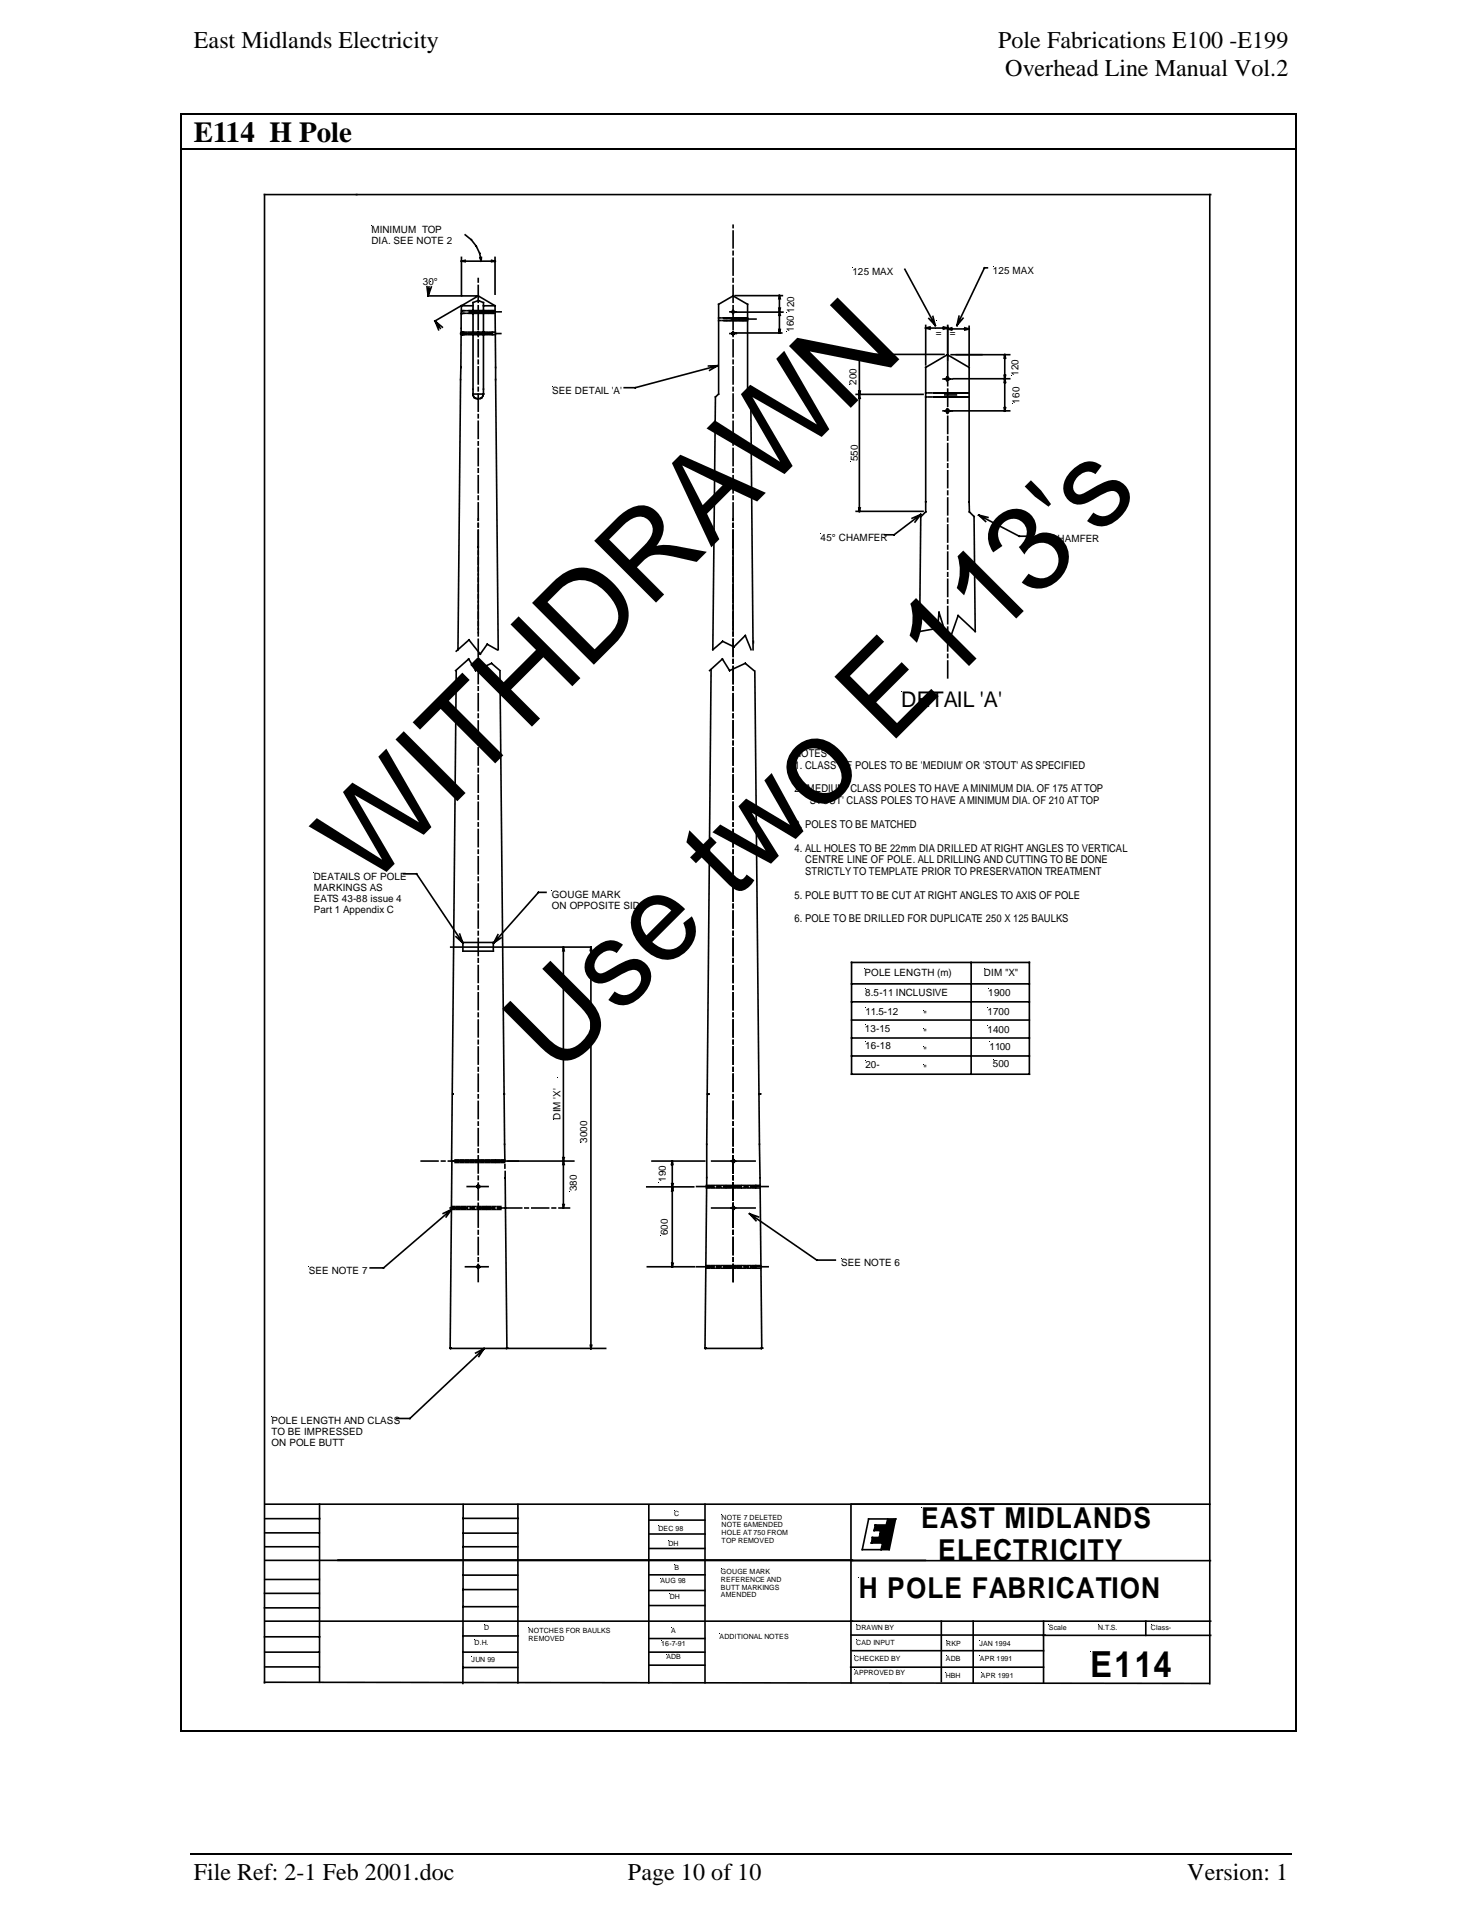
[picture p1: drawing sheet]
<svg xmlns="http://www.w3.org/2000/svg" width="216mm" height="279mm" viewBox="0 0 216 279" stroke-linecap="round" stroke-linejoin="round" font-family="sans-serif">
<path d="M27.8 271.1h161.1" fill="none" stroke="#000" stroke-width=".25"/>
<path d="M26.3 16.6h.2v.2h-.2zM189.4 16.6h.1v.2h-.1zM26.3 21.8h.2v.1h-.2zM189.4 21.8h.1v.1h-.1zM26.3 252.9h.2v.2h-.2zM189.4 252.9h.1v.2h-.1z" fill="#000"/>
<path d="M26.4 16.8v5M26.5 16.7h162.9M189.5 16.8v5M26.4 21.9v231M26.5 21.8h162.9M189.5 21.9v231M26.5 253h162.9" fill="none" stroke="#000" stroke-width=".17"/>
<g fill="none" stroke="#000" stroke-width=".24">
<path d="M67.5 37.6v5.5M67.5 38.2l.5 .1M68 38.1l-.5 .1h4.9l-.5-.1M68 34.3a5.1 5.1 0 0 1 2.3 3.9M70.2 37.7l.1 .5M70.4 37.6l-.1 .6M72.4 37.6v5.4M72.4 38.2l-.5 .1M107.2 32.9v.4M107.2 33.8v2.4M107.2 36.7v.6M107.2 37.8v2.4"/>
<path d="M132.3 39.4l4.4 8.2M144.3 39.2h-.4l-4 8.4M176.8 28.4v217.8M177 28.4h-138.3v217.6M62.4 41.9l.2 1.4M62.5 43.3h5M62.7 42l-.1 1.3M63 42l-.4 1.3M63.6 46.9l.8 1.1M63.6 46.9l1.1 .9M63.6 46.9l.5 1.3M67.3 48.8h4.7"/>
<path d="M67.4 44.7l-3.8 2.2M67.5 44.7l-.6 50.3M67.5 44.7h1.6M67.5 45.4h.1M67.5 48.9h.1M67.5 48.6h.1M67.5 43.3h2.4M67.5 45.8h.1M67.7 45.4h.4M67.7 45.8h.4M67.7 48.9h.6M67.7 48.6h.6"/>
<path d="M68.4 45.4h1.4M68.4 45.8h1.4M68.5 48.9h.5M68.5 48.6h.5M69.1 57.6v-13.4l.8-.3 .8 .3v13.4M69.1 57.6a.77 .77 0 0 0 .8 .7 .77 .77 0 0 0 .8-.7M69.1 57.6h1.6M69.3 48.9h.5M69.3 48.6h.5M69.9 45.4h.7M69.9 45.8h.7M69.9 40.7v.5"/>
<path d="M69.9 41.7v2.5M69.9 44.7v.5M69.9 45.7v2.5M69.9 48.7v.5M69.9 49.7v2.5M69.9 52.7v.5M69.9 53.6v2.5M69.9 56.6v.6M69.9 57.6v2.5M69.9 43.3l2.5 1.4M69.9 48.5l.2 .3-.2 .2-.2-.2zM69.9 43.3l-2.4 1.4"/>
<path d="M70 48.9h.5M70 48.6h.5M70.6 45.4h1.5M70.6 45.8h1.5M70.7 44.7h1.7M70.8 48.9h.5M70.8 48.6h.5M70.8 45.6h2.5M71.5 48.9h.9M71.5 48.6h.9M72.2 45.4h.1M72.2 45.8h.1"/>
<path d="M72.4 44.7l.4 50.3M72.4 48.8h.8M104.9 53.5l-12 3.2h-1.7M104.9 53.5l-1.2 .6M104.9 53.5h-1.3M105 46.9h.4M105 46.5h.4M105.6 46.9h1.5M105.6 46.5h1.5M106.7 45.6h.9M106.7 48.8h.9M106.9 46.7h3.6"/>
<path d="M107.1 46.9h.7M107.1 46.5h.7M107.2 40.7v.5M107.2 41.7v2.5M107.2 44.7v.5M107.2 45.7v2.5M107.2 48.7v.5M107.2 49.7v2.5M107.2 52.7v.5M107.2 53.6v2.5M107.2 56.6v.6M107.2 57.6v2.5"/>
<path d="M107.2 48.5l.2 .3-.2 .2-.3-.2zM107.2 45.4l.2 .2-.2 .2-.3-.2zM107.5 43.2h6.9M107.5 48.7h6.8M107.5 45.6h6.9M107.9 46.9h1.4M107.9 46.5h1.4M113.8 43.7l.1-.5v5.5M113.8 48.2l.1 .5M113.8 46.1l.1-.5 .2 .5M113.8 45l.1 .6 .2-.6M113.9 43.2l.2 .5"/>
<path d="M114.1 48.2l-.2 .5M124.9 51.8h13.1M125.2 57.7h9.7M125.5 58.3l.1-.6 .1 .6M125.5 57.2l.1 .5 .1-.5M125.6 51.8v23l.1-.5M125.6 51.8l-.1 .5M125.6 51.8l.1 .5M135.3 53.7l3.2-1.8 3.2 1.8v19.7v1.4l.7 .7 .2 16.8-2.5-2.3-1.4 4-1.4-4.5-.3 2.4-2.6 .4 .2-16.7 .7-.8zM135.3 47.6v5.7M135.3 48h3.2M135.3 48l.6 .1"/>
<path d="M135.3 57.4h.1M135.3 58h.1M135.7 57.4h.5M135.7 58h.5M135.8 46.6l.9 1M135.9 47.8l-.6 .2M136.4 46.3l.3 1.3M136.5 57.4h.5M136.5 58h.5M137.2 57.4h.6M137.2 58h.6M137.9 55.4h1.3"/>
<path d="M137.9 47.8l.6 .2M137.9 57.4h.6M137.9 58h.6M138.1 57.7h1.7M138.5 55.1l.3 .3-.3 .3-.3-.3zM138.5 59.8l.3 .3-.3 .3-.3-.3zM138.5 47.6v5.1M138.5 52.9v2.5M138.5 55.9v.5M138.5 56.9v2.5M138.5 59.9v.5M138.5 48.1h3.2"/>
<path d="M138.5 48.1l.6 .2M138.5 48l-.6 .1M138.7 57.4h.5M138.7 58h.5M139 51.9h8.6M139.1 47.9l-.6 .2M139.4 55.4h8.2M139.4 57.4h.6M139.4 58h.6M140.2 46.2l-.3 1.4M140.2 57.4h.5M140.2 58h.5"/>
<path d="M140.8 46.5l-.9 1.1M140.9 57.4h.6M140.9 58h.6M141 47.9l.7 .2M141.7 47.7v5.8M141.7 48.1l-.7 .2M146.8 55.9l.1-.5 .1 .5M146.8 54.9l.1 .5 .1-.5M146.8 59.6l.1 .5M146.9 51.9l-.1 .5M146.9 51.9l.1 .5M146.9 51.9v8.2l.1-.5"/>
<path d="M69.9 60.6v.5M69.9 61.6v2.5M69.9 64.6v.5M69.9 65.6v2.5M69.9 68.5v.5M69.9 69.6v2.5M69.9 72.5v.5M69.9 73.5v2.6M69.9 76.5v.5M69.9 77.5v15.5M107.2 60.6v.5M107.2 61.6v2.5"/>
<path d="M107.2 64.6v.5M107.2 65.6v2.5M107.2 68.5v.5M107.2 69.6v2.5M107.2 72.5v.5M107.2 73.5v2.6M107.2 76.5v.5M107.2 77.5v15.5M125.2 74.8h9.7M125.5 74.3l.1 .5M134.6 75.2l-3.9 3h-1.4M134.6 75.2l-.9 1.1"/>
<path d="M134.6 75.2l-1.3 .6M137.9 60.1h9.7M138.5 60.9v2.5M138.5 63.8v.5M138.5 64.9v2.5M138.5 67.8v.5M138.5 68.8v2.5M138.5 71.8v.5M138.5 72.8v2.5M138.5 75.8v.5M138.5 76.8v2.4M138.5 79.8v.5"/>
<path d="M143.1 75.3l5.9 3.1h1M143.1 75.3l1.3 .3M143.1 75.3l1 .9M66.6 98l1.9-1.6 1 1.6 2.4-1 1.2 1M66.7 98.1l-.7 71.7M69.9 93.5v2.5M69.9 96.4v.5M69.9 97.5v2.4M72.7 95l-1.5-.8-1 1.4-1.6-2-1.9 1.6M73.1 98.1l.7 71.7M103.7 98l1.9-1.6 1.1 1.6 2.2-1 1.3 1M103.9 97.9l-.8 99.2"/>
<path d="M107.2 93.5v2.5M107.2 96.4v.5M107.2 97.5v2.4M109.8 95l-.9-2.1-1.6 1.7-1.7-.8-1.4 1.2 .4-37 .4-.4v-13.1l2.2-1.2 2.1 1.2v13.1l.4 .4 .4 37M110.1 93.8v.2M110.3 98.1l1.1 99M138.5 80.7v2.5M138.5 83.7v.5M138.5 84.7v2.5M138.5 87.7v.5M138.5 88.7v2.5M138.5 91.7v.5"/>
<path d="M138.5 92.7v2.5M138.5 95.7v.4M138.5 96.6v2.5M69.9 100.4v.5M69.9 101.4v2.5M69.9 104.4v.5M69.9 105.4v2.5M69.9 108.4v.5M69.9 109.3v2.5M69.9 112.4v.5M69.9 113.3v2.5M69.9 116.3v.5"/>
<path d="M69.9 117.3v2.5M107.2 100.4v.5M107.2 101.4v2.5M107.2 104.4v.5M107.2 105.4v2.5M107.2 108.4v.5M107.2 109.3v2.5M107.2 112.4v.5M107.2 113.3v2.5M107.2 116.3v.5M107.2 117.3v2.5M59 127.8h1.9l6.8 10.1"/>
<path d="M65.9 138.5h20.5M66.6 136.9l1.1 1M67.2 136.6l.5 1.3M67.7 137.8h4.4v1.3h-4.4zM69.9 120.3v.5M69.9 121.3v2.5M69.9 124.3v.5M69.9 125.3v2.5M69.9 128.2v.5M69.9 129.2v2.5M69.9 132.2v.5M69.9 133.2v2.5"/>
<path d="M69.9 136.2v.5M69.9 137.2v2.5M72.8 136.7l-.6 1.2M73.3 137.1l-1.1 .8M79.8 130.5h-1.1l-6.5 7.4M82.3 139l.1-.5 .1 .5M82.4 138.5v38.1M86.4 138.5v58.6M86.4 138.5l-.1 .5M86.4 138.5l.1 .5M107.2 120.3v.5M107.2 121.3v2.5"/>
<path d="M107.2 124.3v.5M107.2 125.3v2.5M107.2 128.2v.5M107.2 129.2v2.5M107.2 132.2v.5M107.2 133.2v2.5M107.2 136.2v.5M107.2 137.2v2.5M66.2 159.9v.1M69.9 140.2v.5M69.9 141.2v2.4M69.9 144.1v.6"/>
<path d="M69.9 145.2v2.4M69.9 148.1v.5M69.9 149.1v2.5M69.9 152.1v.5M69.9 153.1v2.5M69.9 156.1v.5M69.9 157.1v2.5M73.7 159.9v.1M103.4 159.9l.1 .1M103.5 159.9h.1M103.5 159.9l.1 .1M107.2 140.2v.5"/>
<path d="M107.2 141.2v2.4M107.2 144.1v.6M107.2 145.2v2.4M107.2 148.1v.5M107.2 149.1v2.5M107.2 152.1v.5M107.2 153.1v2.5M107.2 156.1v.5M107.2 157.1v2.5M111 159.9v.1M111.1 159.9h.1M111.1 159.9l-.2 .1"/>
<path d="M124.5 140.7h26v16.4h-26zM124.5 151.8h26M124.5 154.4h26M124.5 143.8h26M124.5 146.5h26M124.5 149.1h26M142 140.7v16.4M61.6 169.8h2.4M64.5 169.8h.5M65.5 169.8h7.6M65.8 176.6h2.5M66 176.4h.5"/>
<path d="M66 176.8h.5M66 176.8l-9.9 8.6h-2M66 176.8l-.8 1.1M66 176.8l-1.2 .6M66.1 169.8l-.3 27.3M66.5 169.6h.5M66.5 170h.5M66.8 176.4h.4M66.8 176.8h.4M67.3 169.6h.5M67.3 170h.5M67.5 176.4h.5"/>
<path d="M67.5 176.8h.5M68 169.6h.5M68 170h.5M68.3 176.4h.5M68.3 176.8h.5M68.3 173.5h3M68.8 169.6h.5M68.8 170h.5M68.8 176.6h.5M69 176.4h.5M69 176.8h.5M69.5 169.6h.5"/>
<path d="M69.5 170h.5M69.7 176.4h.5M69.7 176.8h.5M69.8 176.6h2.5M69.9 160.1v.4M69.9 161v2.5M69.9 164v.5M69.9 165v2.5M69.9 168v.5M69.9 169v2.5M69.9 172v.5M69.9 173v2.4"/>
<path d="M69.9 175.9v.5M69.9 177v2.4M69.9 179.9v.5M69.9 173.2l.3 .3-.3 .2-.2-.2zM70.3 169.6h.5M70.3 170h.5M70.5 176.4h.5M70.5 176.8h.5M71 169.6h.5M71 170h.5M71.2 176.4h.5M71.2 176.8h.5"/>
<path d="M71.8 169.6h.5M71.8 170h.5M72 176.4h.5M72 176.8h.5M72.5 169.6h.5M72.5 170h.5M72.7 176.4h.5M72.7 176.8h.5M72.7 176.6h3.6M73.3 169.6h.5M73.3 170h.5M73.3 169.8h10.6"/>
<path d="M73.8 170.3v.5M73.8 171.3l.3 25.8M76.7 176.6h.5M77.7 176.6h2.5M80.7 176.6h.5M81.7 176.6h1.5M82.3 176.1l.1 .5M82.3 169.2l.1 .6M82.4 169.8l-.1 .5M82.4 169.8l.1 .5M82.5 176.1l-.1 .5M82.5 169.2l-.1 .6"/>
<path d="M94.5 173.5h6.9M95.3 169.8h7.7M98.2 173.1l.1 .5 .1-.5M98.3 169.8v15.4l.1-.5M98.3 169.8l-.2 .5M98.3 169.8l.1 .5M98.3 173.6l-.1 .5M98.3 173.6l.1 .5M101.8 173.5h2.5M103.3 173.3h.5M103.3 173.7h.5M104 169.8h6.4"/>
<path d="M104 176.6h6.4M104 173.3h.5M104 173.7h.5M104.7 173.3h.6M104.7 173.7h.6M104.8 173.5h.5M105.5 173.3h.5M105.5 173.7h.5M105.8 173.5h2.5M106.2 173.3h.5M106.2 173.7h.5M107 173.3h.5"/>
<path d="M107 173.7h.5M107.2 160.1v.4M107.2 161v2.5M107.2 164v.5M107.2 165v2.5M107.2 168v.5M107.2 169v2.5M107.2 172v.5M107.2 173v2.4M107.2 175.9v.5M107.2 177v2.4M107.2 179.9v.5"/>
<path d="M107.2 176.4l.3 .2-.3 .3-.3-.3zM107.2 169.5l.3 .3-.3 .2-.3-.2zM107.8 173.3h.5M107.8 173.7h.5M108.5 173.3h.5M108.5 173.7h.5M108.8 173.5h.5M109.2 173.3h.5M109.2 173.7h.5M109.6 177.5l9.8 6.7h2.7M109.6 177.5l1.3 .4M109.6 177.5l.9 1"/>
<path d="M109.8 173.5h2.5M110 173.3h.5M110 173.7h.5M110.5 173.3h.6M110.5 173.7h.6M65.8 197.1h.1M65.8 197.1h22.7M68 185.2h3.3M69.9 180.9v2.5M69.9 183.9v.5M69.9 184.9v2.5M69.9 185l.3 .2-.3 .3-.2-.3z"/>
<path d="M70.8 197.2l-10.9 10.2h-1.9M70.8 197.2l-.8 1.1M70.8 197.2l-1.3 .6M74.1 197.1h.1M86.3 196.7l.1 .5 .1-.5M94.6 185.2h6.9M98.2 184.7l.1 .6M101.8 185.2h2.5M103.1 197.1h.1M103.1 197.1h8.3M103.3 185h.5M103.3 185.4h.5"/>
<path d="M104 185h.5M104 185.4h.5M104.7 185h.6M104.7 185.4h.6M104.8 185.2h.5M105.5 185h.5M105.5 185.4h.5M105.8 185.2h2.5M106.2 185h.5M106.2 185.4h.5M107 185h.5M107 185.4h.5"/>
<path d="M107.2 180.9v2.5M107.2 183.9v.5M107.2 184.9v2.5M107.8 185h.5M107.8 185.4h.5M108.5 185h.5M108.5 185.4h.5M108.8 185.2h.5M109.2 185h.5M109.2 185.4h.5M109.8 185.2h2.5M110 185h.5"/>
<path d="M110 185.4h.5M110.5 185h.7M110.5 185.4h.7M111.4 197.1h.1M38.7 219.9h138.1M46.7 219.9v26.1M67.7 220v26.1M75.7 220v26M103.1 219.9v26.1M124.4 219.9v26.1M38.7 235.1h8M38.7 239.3h8"/>
<path d="M38.7 233h8M38.7 230.9h8M38.7 224.1h8M38.7 222h8M38.7 228.1h96.6M38.7 237h138.3M38.7 226.1h7.9M67.7 239.2h8M67.7 234.9h8M67.7 230.3h8M67.7 232.4h7.9M67.7 226.1h8"/>
<path d="M67.7 222h8M67.7 224.2h8M94.8 220v26M94.8 232.5h8.2M94.8 230.3h8.3M94.9 234.7h8.1M94.9 226.4h8.1M94.9 224.3h8.2M94.9 239.6h8.1M94.9 222.2h8.1M124.4 239.1h28.4M124.5 228.2h52.4"/>
<path d="M127.4 225.6h1.6M128.5 224.8h-1l-.1 .8M129 225.6l-.2 1M129.6 223h-1.7l-.1 .8h.9l-.2 1M129.8 222.1l-.2 .8M130.9 222.1l-.9 4.5M131 222.1h-4l-1 4.5h3.9M137.6 237v8.8M142.3 237v9M152.5 239.1h24.5M152.5 237v9M167.5 237v2.1"/>
<path d="M38.7 246l138 .1M38.7 241.6h8M38.7 243.7h8M67.7 243.8h8M67.7 241.6h8M94.8 241.6h8.2M94.9 243.5h8.1M124.3 243.8h28.2M124.4 241.3h28.1"/>
</g>
<path d="M127.9 223h1.7l.2-.9 1.1-.1-.9 4.6h-1.2l.2-1h-1.6l.1-.8h1l.2-1h-.9z" fill-rule="evenodd" fill="#000"/>
<g font-size="17.8">
<text x="53.9" y="130" transform="rotate(-45 53.9 130)">WITHDRAWN</text>
<text x="81.5" y="157.5" transform="rotate(-45 81.5 157.5)">Use two E113's</text>
</g>
<text font-size="5.3" x="159.4" y="245.2">E114</text>
<g font-size="4.2">
<text x="28.3" y="20.8">E114 H Pole</text>
<text x="134.6" y="223.4">EAST MIDLANDS</text>
<text x="125.5" y="233.6">H POLE FABRICATION</text>
<text x="137.1" y="228">ELECTRICITY</text>
</g>
<g font-size="3.5">
<text x="28.3" y="7">East Midlands Electricity</text>
<text x="145.9" y="7">Pole Fabrications E100 -E199</text>
<text x="147" y="11.1">Overhead Line Manual Vol.2</text>
<text x="28.3" y="274.9">File Ref: 2-1 Feb 2001.doc</text>
<text x="91.8" y="274.9">Page 10 of 10</text>
<text x="173.6" y="274.9">Version: 1</text>
</g>
<text font-size="3.2" x="131.7" y="103.4">DETAIL 'A'</text>
<g font-size="1.6">
<text x="116.1" y="110.7">NOTES</text>
<text x="116.1" y="112.4">1. CLASS OF POLES TO BE 'MEDIUM' OR 'STOUT' AS SPECIFIED</text>
<text x="116.1" y="115.9">2. 'MEDIUM' CLASS POLES TO HAVE A MINIMUM DIA. OF 175 AT TOP</text>
<text x="118.1" y="117.6">'STOUT' CLASS POLES TO HAVE A MINIMUM DIA. OF 210 AT TOP</text>
<text x="116.1" y="121">3. POLES TO BE MATCHED</text>
<text x="116.1" y="124.5">4. ALL HOLES TO BE 22mm DIA DRILLED AT RIGHT ANGLES TO VERTICAL</text>
<text x="116.1" y="131.4">5. POLE BUTT TO BE CUT AT RIGHT ANGLES TO AXIS OF POLE</text>
<text x="117.7" y="126.2">CENTRE LINE OF POLE. ALL DRILLING AND CUTTING TO BE DONE</text>
<text x="117.7" y="127.9">STRICTLY TO TEMPLATE PRIOR TO PRESERVATION TREATMENT</text>
<text x="116.1" y="134.8">6. POLE TO BE DRILLED FOR DUPLICATE 250 X 125 BAULKS</text>
</g>
<g font-size="1.5">
<text x="54.3" y="34.1">MINIMUM TOP</text>
<text x="54.3" y="35.7">DIA. SEE NOTE 2</text>
<text x="61.8" y="41.7">30°</text>
<text x="124.6" y="40.2">125 MAX</text>
<text x="145.1" y="40">125 MAX</text>
<text x="116.1" y="45.7" transform="rotate(-90 116.1 45.7)">120</text>
<text x="116" y="48.5" transform="rotate(-90 116 48.5)">160</text>
<text x="136.8" y="49.1">=</text>
<text x="138.8" y="49.1">=</text>
<text x="80.7" y="57.6">SEE DETAIL 'A'</text>
<text x="125.2" y="56.2" transform="rotate(-90 125.2 56.2)">200</text>
<text x="148.9" y="54.9" transform="rotate(-90 148.9 54.9)">120</text>
<text x="149" y="59" transform="rotate(-90 149 59)">160</text>
<text x="125.4" y="67.4" transform="rotate(-90 125.4 67.4)">550</text>
<text x="119.9" y="79.1">45° CHAMFER</text>
<text x="150.9" y="79.3">45° CHAMFER</text>
<text x="45.9" y="128.6">DEATAILS OF POLE</text>
<text x="45.9" y="130.2">MARKINGS AS</text>
<text x="45.9" y="131.8">EATS 43-88 issue 4</text>
<text x="80.7" y="131.3">GOUGE MARK</text>
<text x="45.9" y="133.4">Part 1 Appendix C</text>
<text x="80.7" y="132.9">ON OPPOSITE SIDE</text>
<text x="126.4" y="142.7">POLE LENGTH (m)</text>
<text x="143.8" y="142.7">DIM &quot;X&quot;</text>
<text x="126.5" y="145.7">8.5-11 INCLUSIVE</text>
<text x="126.5" y="148.4">11.5-12</text>
<text x="135" y="148.8">&quot;</text>
<text x="144.4" y="148.5">1700</text>
<text x="144.5" y="145.7">1900</text>
<text x="126.4" y="150.9">13-15</text>
<text x="126.5" y="153.4">16-18</text>
<text x="135" y="151.4">&quot;</text>
<text x="135" y="154.1">&quot;</text>
<text x="144.4" y="151">1400</text>
<text x="144.6" y="153.5">1100</text>
<text x="126.5" y="156.1">20-</text>
<text x="135" y="156.7">&quot;</text>
<text x="145.1" y="156">500</text>
<text x="81.9" y="163.7" transform="rotate(-90 81.9 163.7)">DIM 'X'</text>
<text x="85.8" y="167.1" transform="rotate(-90 85.8 167.1)">3000</text>
<text x="97.3" y="172.8" transform="rotate(-90 97.3 172.8)">190</text>
<text x="84.3" y="174.2" transform="rotate(-90 84.3 174.2)">380</text>
<text x="97.6" y="180.6" transform="rotate(-90 97.6 180.6)">600</text>
<text x="123" y="185.1">SEE NOTE 6</text>
<text x="45.1" y="186.3">SEE NOTE 7</text>
<text x="39.7" y="208.2">POLE LENGTH AND CLASS</text>
<text x="39.7" y="209.8">TO BE IMPRESSED</text>
<text x="39.7" y="211.5">ON POLE BUTT</text>
</g>
<g font-size="1">
<text x="98.5" y="221.7">C</text>
<text x="96.2" y="223.8">DEC 98</text>
<text x="97.7" y="226">DH</text>
<text x="105.5" y="222.2">NOTE 7 DELETED</text>
<text x="105.5" y="223.3">NOTE 6AMENDED</text>
<text x="105.5" y="224.5">HOLE AT 750 FROM</text>
<text x="105.5" y="225.6">TOP REMOVED</text>
<text x="96.5" y="231.5">AUG 98</text>
<text x="97.9" y="233.8">DH</text>
<text x="98.6" y="229.5">B</text>
<text x="105.4" y="230.1">GOUGE MARK</text>
<text x="105.4" y="231.3">REFERENCE AND</text>
<text x="105.4" y="232.4">BUTT MARKINGS</text>
<text x="105.4" y="233.6">AMENDED</text>
<text x="70.8" y="238.3">D</text>
<text x="77.3" y="238.8">NOTCHES FOR BAULKS</text>
<text x="77.3" y="239.9">REMOVED</text>
<text x="98.1" y="238.7">A</text>
<text x="105.2" y="239.6">ADDITIONAL NOTES</text>
<text x="125.2" y="238.3">DRAWN BY</text>
<text x="153.3" y="238.3">Scale</text>
<text x="160.5" y="238.3">N.T.S.</text>
<text x="168.2" y="238.3">Class-</text>
<text x="68.9" y="243">JUN 99</text>
<text x="69.4" y="240.5">D.H.</text>
<text x="96.7" y="240.7">16-7-91</text>
<text x="97.4" y="242.6">ADB</text>
<text x="124.9" y="244.9">APPROVED BY</text>
<text x="124.9" y="242.8">CHECKED BY</text>
<text x="125.2" y="240.5">CAD INPUT</text>
<text x="138.2" y="245.4">HBH</text>
<text x="138.3" y="242.8">ADB</text>
<text x="138.3" y="240.7">RKP</text>
<text x="143.2" y="240.6">JAN 1994</text>
<text x="143.2" y="242.8">APR 1991</text>
<text x="143.4" y="245.3">APR 1991</text>
</g>
</svg>
